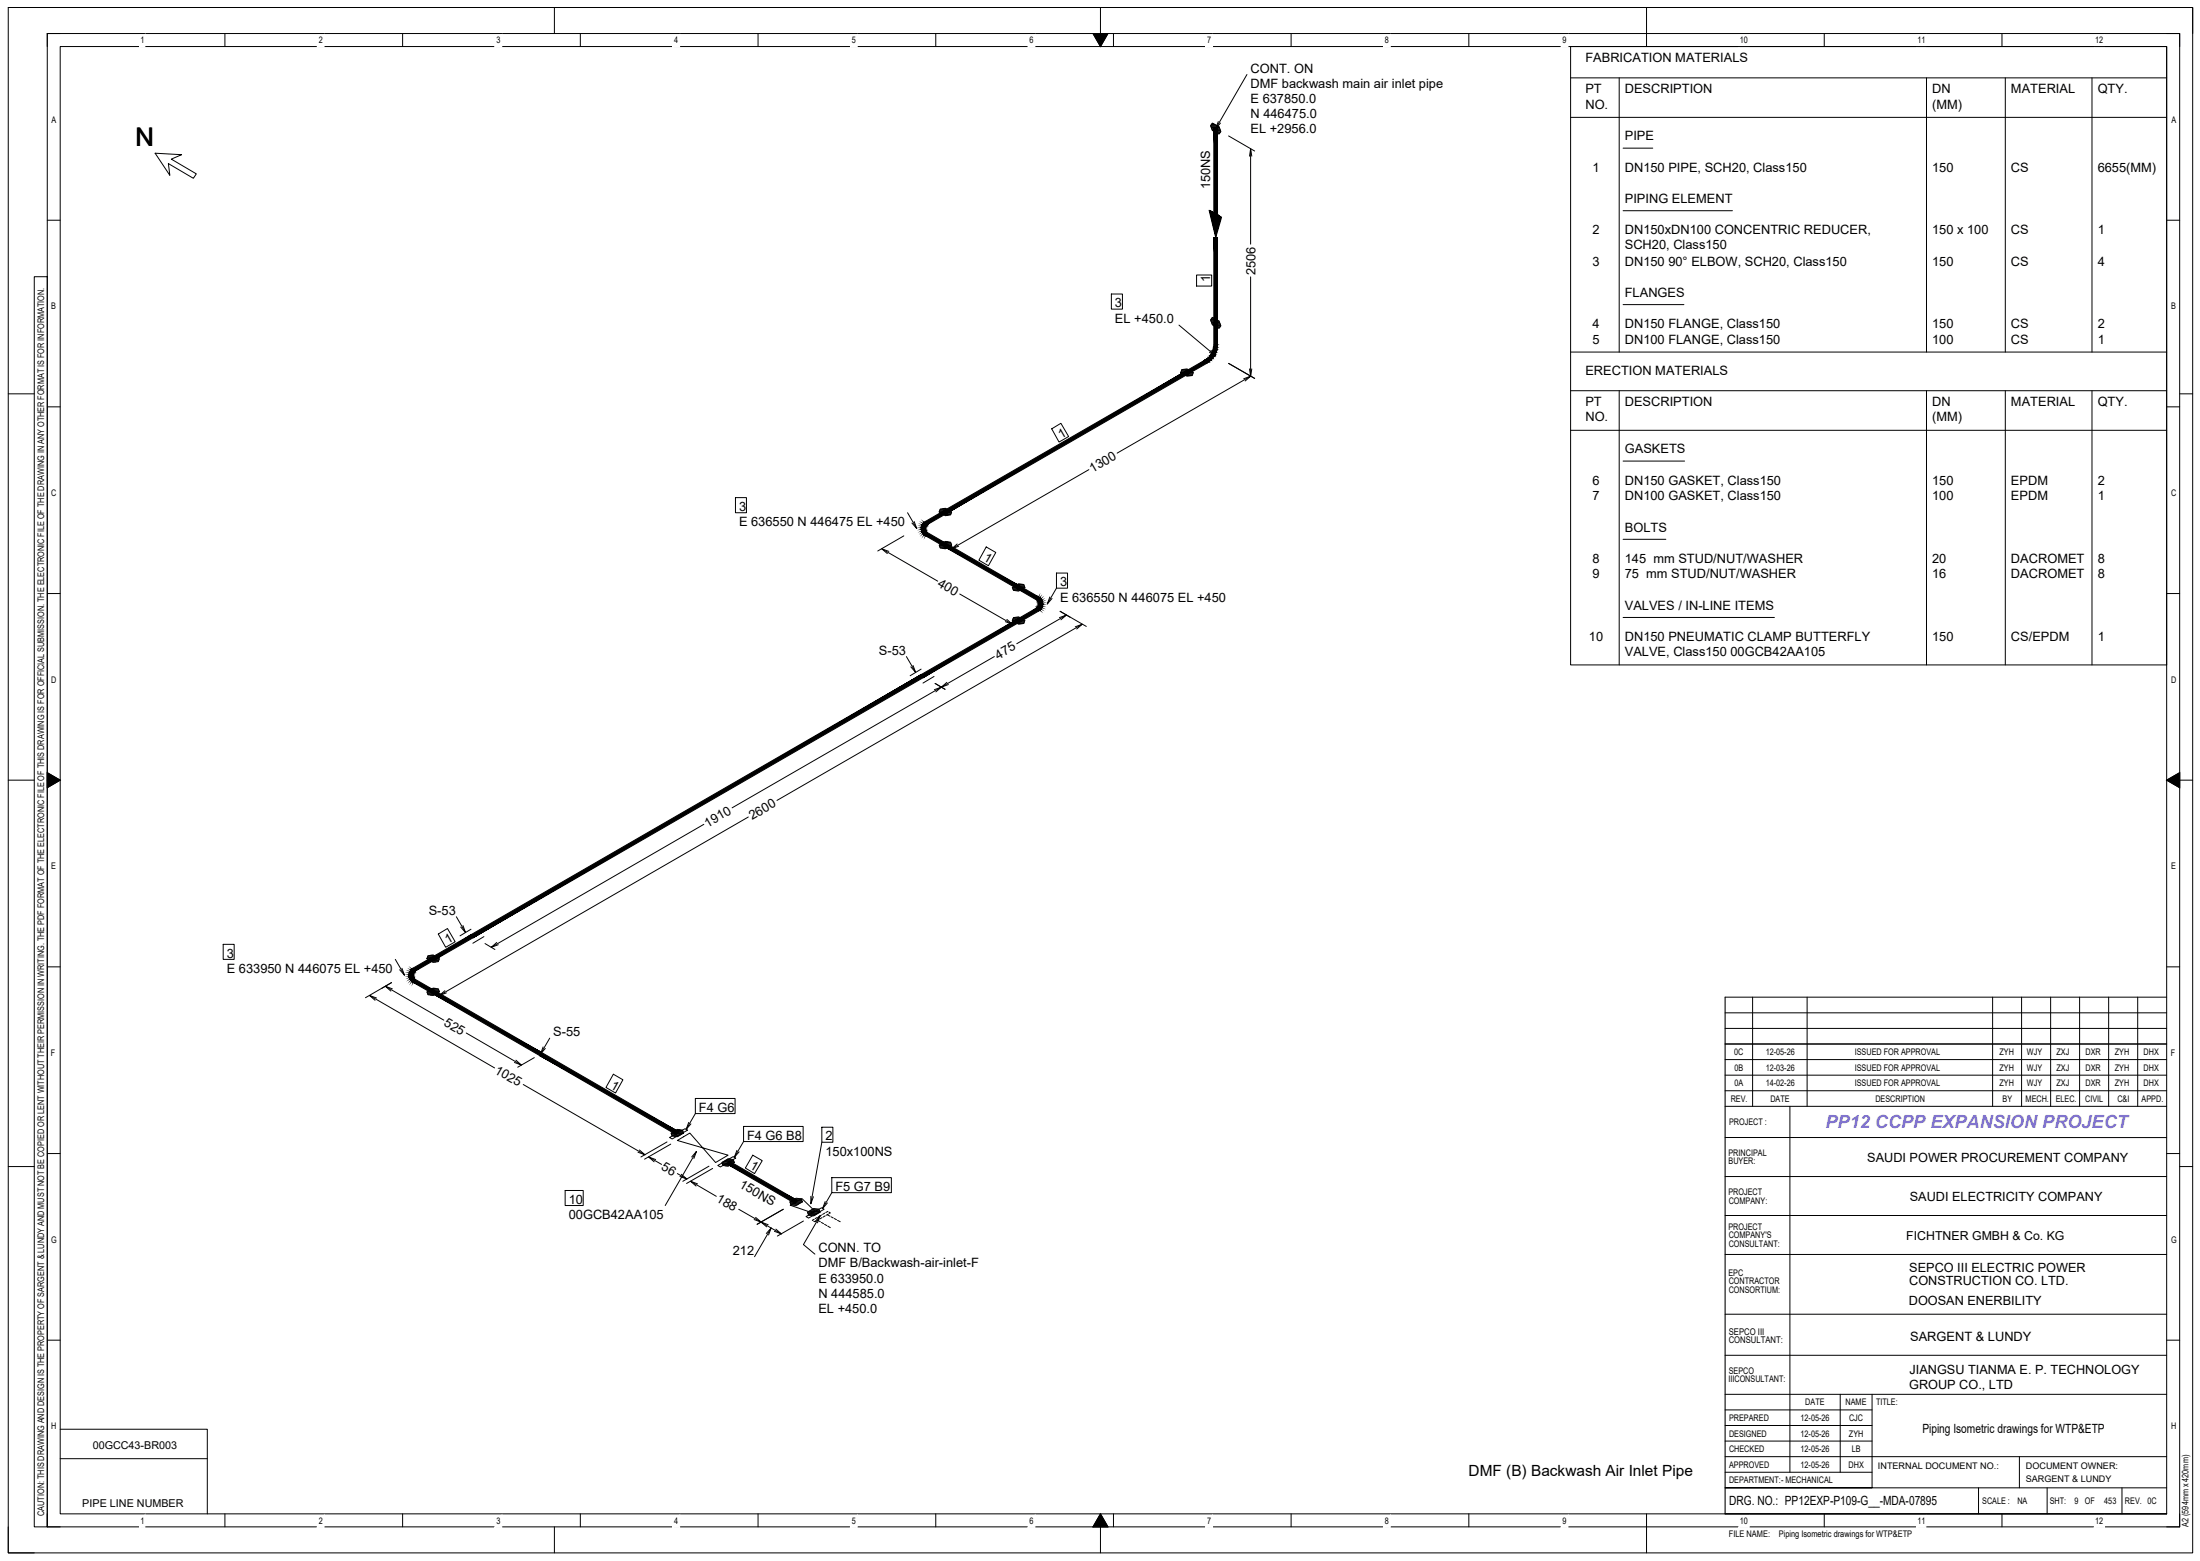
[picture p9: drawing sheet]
<svg xmlns="http://www.w3.org/2000/svg" width="598mm" height="424mm" viewBox="0 0 598 424" stroke-linecap="round" stroke-linejoin="round" font-family="sans-serif">
<!-- layer: G-ANNO-TTLB -->
<g fill="none" stroke="#000" stroke-width=".27">
<path d="M12.8 9.1h579.6v405.7h-579.6zM12.8 9.1v3.5M12.8 9.1h3.6M16.4 12.6h572.5v398.6h-572.5zM61.1 9.1v3.5M109.4 9.1v3.5M150.7 2v7.1M157.7 9.1v3.5M206 9.1v3.5M254.3 9.1v3.5M297.1 9.1h4l-2 3.5zM299.1 2v10.6"/>
<path d="M302.6 9.1v3.5M350.9 9.1v3.5M399.2 9.1v3.5M447.5 2v10.6M495.8 9.1v3.5M544.1 9.1v3.5M588.9 2h7.1v7.1M588.9 9.1h3.5v3.5M12.8 59.8h3.6M588.9 59.8h3.5M9.3 75.2h3.5v339.6h-3.5zM2.2 107h7.1"/>
<path d="M12.8 110.5h3.6M588.9 110.5h3.5M592.4 107h3.6M12.8 161.2h3.6M588.9 161.2h3.5M2.2 211.9h7.1M12.8 209.9l3.6 2-3.6 2.1zM12.8 211.9h3.6M588.9 211.9l3.5-2v4.1zM588.9 211.9h7.1M12.8 262.6h3.6M468.9 279.4h120"/>
<path d="M468.9 275.1h120M468.9 270.9h120M476.4 270.9v29.6M491.2 270.9v29.6M541.6 270.9v29.6M549.5 270.9v29.6M557.4 270.9v29.6M565.2 270.9v29.6M573.1 270.9v29.6M581 270.9v29.6M588.9 262.6h3.5M468.9 292.1h120"/>
<path d="M468.9 296.3h120M468.9 287.8h120M468.9 283.6h120M2.2 316.9h7.1M12.8 313.4h3.6M468.9 300.5h120M468.9 309h120M468.9 319.6h120M486.5 300.5v99.4M588.9 313.4h3.5M592.4 316.9h3.6M468.9 330.2h120"/>
<path d="M468.9 340.8h120M468.9 357h120M12.8 364.1h3.6M468.9 378.8h120M468.9 368.2h120M500.2 378.8v21.1M508.8 378.8v25.4h-39.9h120M588.9 364.1h3.5M468.9 395.7h120M468.9 387.2h39.9M468.9 391.5h39.9M468.9 383h39.9"/>
<path d="M468.9 399.9h39.9M548.9 395.7v8.5M2.2 414.8v7h7.1M12.8 411.2v3.6h3.6M61.1 411.2v3.6M109.4 411.2v3.6M150.7 414.8v7M157.7 411.2v3.6M206 411.2v3.6M254.3 411.2v3.6M299.1 411.2l2 3.6h-4zM299.1 411.2v10.6"/>
<path d="M302.6 411.2v3.6M350.9 411.2v3.6M399.2 411.2v3.6M447.5 411.2v10.6M468.9 411.2h120M495.8 411.2v3.6M537.8 404.2v7M544.1 411.2v3.6M556.4 404.2v7M576.7 404.2v7M592.4 411.2v3.6h-3.5"/>
</g>
<!-- layer: G-ANNO-BRDR -->
<path d="M2.2 2h593.8v419.8h-593.8z" fill="none" stroke="#000" stroke-width=".27"/>
<!-- layer: G-ANNO-TTLB -->
<path d="M468.9 270.9v140.3" fill="none" stroke="#000" stroke-width=".3"/>
<path d="M297.1 9.1h4l-2 3.5zM12.8 209.9l3.6 2-3.6 2.1zM588.9 211.9l3.5-2v4.1zM299.1 411.2l2 3.6h-4z" fill="#000" stroke="#000" stroke-width=".27"/>
<g fill="#fff" stroke="#fff" stroke-width=".27">
<path d="M38 411.7v3.2l1.4-3.2zM39.4 411.7v3.2h-1.4z"/>
<path d="M86.3 411.7v3.2l1.8-3.2zM88.1 411.7v3.2h-1.8z"/>
<path d="M134.6 411.7v3.2l1.8-3.2zM136.4 411.7v3.2h-1.8z"/>
<path d="M182.9 411.7v3.2l1.8-3.2zM184.7 411.7v3.2h-1.8z"/>
<path d="M231.2 411.7v3.2l1.8-3.2zM233 411.7v3.2h-1.8z"/>
<path d="M279.5 411.7v3.2l1.8-3.2zM281.3 411.7v3.2h-1.8z"/>
<path d="M327.8 411.7v3.2l1.8-3.2zM329.6 411.7v3.2h-1.8z"/>
<path d="M376.1 411.7v3.2l1.8-3.2zM377.9 411.7v3.2h-1.8z"/>
<path d="M424.3 411.7v3.2l1.9-3.2zM426.2 411.7v3.2h-1.9z"/>
<path d="M472.7 411.7v3.2l2.7-3.2zM475.4 411.7v3.2h-2.7z"/>
<path d="M521 411.7v3.2l2.5-3.2zM523.5 411.7v3.2h-2.5z"/>
<path d="M569.3 411.7v3.2l2.7-3.2zM572 411.7v3.2h-2.7z"/>
<path d="M589.8 386v3.3l2-3.3zM591.8 386v3.3h-2z"/>
<path d="M589.8 335.3v3.3l2.2-3.3zM592 335.3v3.3h-2.2z"/>
<path d="M589.8 284.6v3.3l1.8-3.3zM591.6 284.6v3.3h-1.8z"/>
<path d="M589.8 233.9v3.2l1.9-3.2zM591.7 233.9v3.2h-1.9z"/>
<path d="M589.8 183.2v3.2l2-3.2zM591.8 183.2v3.2h-2z"/>
<path d="M589.8 132.5v3.2l2.1-3.2zM591.9 132.5v3.2h-2.1z"/>
<path d="M589.8 81.8v3.2l1.9-3.2zM591.7 81.8v3.2h-1.9z"/>
<path d="M589.8 31.1v3.2l2.2-3.2zM592 31.1v3.2h-2.2z"/>
<path d="M38 9.6v3.2l1.4-3.2zM39.4 9.6v3.2h-1.4z"/>
<path d="M86.3 9.6v3.2l1.8-3.2zM88.1 9.6v3.2h-1.8z"/>
<path d="M134.6 9.6v3.2l1.8-3.2zM136.4 9.6v3.2h-1.8z"/>
<path d="M182.9 9.6v3.2l1.8-3.2zM184.7 9.6v3.2h-1.8z"/>
<path d="M231.2 9.6v3.2l1.8-3.2zM233 9.6v3.2h-1.8z"/>
<path d="M279.5 9.6v3.2l1.8-3.2zM281.3 9.6v3.2h-1.8z"/>
<path d="M327.8 9.6v3.2l1.8-3.2zM329.6 9.6v3.2h-1.8z"/>
<path d="M376.1 9.6v3.2l1.8-3.2zM377.9 9.6v3.2h-1.8z"/>
<path d="M424.3 9.6v3.2l1.9-3.2zM426.2 9.6v3.2h-1.9z"/>
<path d="M472.7 9.6v3.2l2.7-3.2zM475.4 9.6v3.2h-2.7z"/>
<path d="M521 9.6v3.2l2.5-3.2zM523.5 9.6v3.2h-2.5z"/>
<path d="M569.3 9.6v3.2l2.7-3.2zM572 9.6v3.2h-2.7z"/>
<path d="M13.6 386v3.3l2-3.3zM15.6 386v3.3h-2z"/>
<path d="M13.6 335.3v3.3l2.2-3.3zM15.8 335.3v3.3h-2.2z"/>
<path d="M13.6 284.6v3.3l1.8-3.3zM15.4 284.6v3.3h-1.8z"/>
<path d="M13.6 233.9v3.2l1.9-3.2zM15.5 233.9v3.2h-1.9z"/>
<path d="M13.6 183.2v3.2l2-3.2zM15.6 183.2v3.2h-2z"/>
<path d="M13.6 132.5v3.2l2.1-3.2zM15.7 132.5v3.2h-2.1z"/>
<path d="M13.6 81.8v3.2l1.9-3.2zM15.5 81.8v3.2h-1.9z"/>
<path d="M13.6 31.1v3.2l2.2-3.2zM15.8 31.1v3.2h-2.2z"/>
</g>
<!-- layer: GT_1 -->
<g fill="none" stroke="#000" stroke-width=".27">
<path d="M426.9 12.6h162v168h-162zM329.1 34.2h1.9M329.1 34h1.5M329.1 34.4h2.2M329.2 34.6h2.2M329.2 33.8h1M329.3 34.8h2.2M329.4 35h2.2M329.4 33.6h.5M329.5 35.2h2.1M329.5 33.4l1.8 1 .5 1.3-.5 .7-1.8-1-.5-1.3zM329.5 35.4h2.2"/>
<path d="M329.9 35.6h1.9M330.2 35.8h1.6M330.6 36h1M331 36.2h.5M331.1 33l-.7 1.9 1.3-1.5M333.9 36.9l7.1 4.1M338.9 20.2l-8.5 14.7M426.9 21.2h162M426.9 31.9h162M440.1 21.2v74.4M523.6 21.2v74.4M545 21.2v74.4"/>
<path d="M568.6 21.2v74.4M42.2 41.6l7.2 .4-2.8 1.2 6.8 4-.8 1.2-6.8-4 .4 3.2zM330.4 58.1l-1.8-1 1.8 7.4 1.6-5.5-3.2-1.8 1.6 6.7 1.4-5-2.7-1.6 1.3 5.9 1.2-4.4-2.3-1.3 1.1 5.1 1-3.9-1.9-1.1 .9 4.4 .8-3.5-1.5-.8 .7 3.7 .6-3-1-.6 .4 3 .3-2.5-.5-.3 .2 2.2 .1-2-.1 6.3M339.6 42.4l.3-2 .3 2M339.9 40.4v25.9M441.2 40.2h8M441.2 57.2h29.7M302.1 79.9h3v4.1h-3zM325.2 74.7h4.1v3h-4.1zM339.9 75.2v27l-36.3 20.9M320.4 88.3l10 8.4M329.1 87h1.9"/>
<path d="M329.1 86.8h1.5M329.1 95.2l1.3 1.5-1.7-1M329.1 87.2h2.2M329.2 87.4h2.2M329.2 86.6h1M329.3 87.6h2.2M329.4 87.8h2.2M329.4 86.4h.5M329.5 88h2.1M329.5 86.2l1.8 1 .5 1.3-.5 .7-1.8-1-.5-1.3zM329.5 88.2h2.2M329.9 88.4h1.9"/>
<path d="M330.2 88.6h1.6M330.6 88.8h1M331 89h.5M333.9 98.7l7.1 4.1M426.9 95.6h162M441.2 82.7h16.5M285.9 116.5l2.5-1.5 2 3.6-2.6 1.5zM320.9 101.2h3.4M321 101h3M321.1 100.8h2.6M321.2 100.6h2.1M321.2 100.4l1.4-.2 1.7 1-.3 .8-1.4 .2-1.7-1z"/>
<path d="M321.2 100.4h1.8M321.3 101.4h3M321.6 101.6h2.6M321.9 101.8h2.2M322.3 102h1.7M338 102.9l1.9-.7-1.5 1.3M339.6 100.2l.3 2 .3-2M426.9 106.1h162M426.9 116.9h162M440.1 106.1v74.5M523.6 106.1v74.5M545 106.1v74.5"/>
<path d="M568.6 106.1v74.5M199.9 135.2h3v4.1h-3zM246.7 139.3l2.5 4.3M255.3 139h3.2M255.4 138.8h2.7M255.4 139.2h3.2M255.5 138.6h2.3M255.5 138.4h2M255.6 138.3l1.4-.2 1.7 1-.3 .8-1.4 .2-1.7-1zM255.8 139.4h2.8M256.1 139.6h2.4M256.3 138.2h.8"/>
<path d="M256.5 139.8h1.9M256.8 140h.9M296 127.6l-37.3 21.5M441.2 125.3h16.7M239.7 149.1l15.2 8.8M241.6 149.8l-1.9-.7 1.5 1.3M245.7 145.6l-7.1 4.1M248.5 141.7l.7 1.9-1.3-1.5M252.7 145.6l7.1 4.1M255.3 148.1l1.7-1 1.4 .2 .3 .8-1.7 1-1.4-.2zM255.3 148.2h3.2M255.4 148.4h2.7"/>
<path d="M255.4 148h3.2M255.5 148.6h2.3M255.5 148.8h2M255.8 147.8h2.8M256.1 147.6h2.4M256.3 149h.8M256.5 147.4h1.9M256.8 147.2h.9M260.2 147.8l-1.5 1.3 1.9-.7M268.1 148.6l2.6 1.5-2.1 3.6-2.5-1.5zM275.1 159.6l1.8-1 1.4 .2 .3 .8-1.7 1-1.4-.2zM275.1 159.6h3.5"/>
<path d="M275.2 159.8h3M275.3 160h2.6M275.5 159.4h3M275.8 159.2h2.6M276.2 159h2.1M276.5 158.8h1.8M287.1 155.7h3.1v4.1h-3.1zM287.1 159.8l-2.5 4.3M441.2 146.5h11.6M246.4 178.4l2.5 4.3M260.9 161.4l14.2 8.2M270.3 178.4l-71.3 41"/>
<path d="M273.7 168.3l1.4 1.3-1.8-.7M275.1 168.6h3.5M275.2 168.4h3M275.3 168.2h2.6M275.4 160.2h2.1M275.4 168h2.1M275.5 167.8l1.4-.2 1.7 1-.3 .8-1.4 .2-1.8-1zM275.5 160.4h1.7M275.5 167.8h1.7M275.5 168.8h3M275.8 169h2.6M276.2 169.2h2.1"/>
<path d="M276.5 169.4h1.8M281.2 166.1l-7.2 4.1M285.3 162.2l-.7 1.9 1.3-1.5M288 167.8l1.9-.7-1.5 1.3M289.9 167.1l-13.5 7.8M290.9 167.7l-2.8-1.6 7.2 4.1M292.2 170.3l2-.7-1.5 1.3M294.2 169.6l-83 47.8M441.2 167.7h41.1M248.2 180.8l.7 1.9-1.3-1.5M250.4 181.8l-3 1.8M253.9 183.8l-3 1.8"/>
<path d="M254 187.4l1.9-.7-1.5 1.2M254.2 185.7l2.7 1.5M257.4 185.4l-1.5 1.3 1.9-.7M191.3 223.9l-57.8 33.4M203.4 221.9l-84 48.5M60.7 256.5h2.9v4.1h-2.9zM116.2 259.9h2.4M116.3 259.7h1.9M116.3 259.6l1.4-.2 1.7 1-.3 .8-1.4 .2-1.7-1zM117 259.5h.9M119.1 253.7l2.5-1.5 2.1 3.6-2.6 1.5zM124 249l2.5 4.3"/>
<path d="M125.8 251.4l.7 1.9-1.3-1.5M128 252.4l-3 1.8M131.5 254.4l-3 1.8M131.8 256.3l2.7 1.6M135 256l-1.5 1.3 1.9-.7M100.4 270.4l34 19.7M102.3 271.1l-1.9-.7 1.5 1.3M103.7 268.5l2.7-1.6-7.1 4.1M104.7 267.9l15.9 9.2M106.6 268.6l-1.9-.7 1.5 1.3M107.4 260.6l2.5 4.3M109.2 263l.7 1.9-1.3-1.5"/>
<path d="M113.4 266.9l7.1 4.1M116 269.4l1.7-1 1.4 .2 .3 .8-1.7 1-1.4-.2zM116.1 260.3h3.2M116.1 269.5h3.2M116.1 260.1h2.8M116.1 269.7h2.8M116.2 260.5h3.2M116.2 269.3h3.2M116.2 269.9h2.4M116.3 270.1h1.9M116.5 260.7h2.8M116.5 269.1h2.8"/>
<path d="M116.9 260.9h2.3M116.9 268.9h2.3M117 270.3h.9M117.2 261.1h2M117.2 268.7h2M117.6 261.3h.8M117.6 268.5h.8M120.9 269.1l-1.5 1.3 1.9-.7M126.7 280.6l15 8.7M140.2 288l1.5 1.3-1.9-.7M142.2 294.6l33.1 19.1M145.2 287.3l-4.5 2.6"/>
<path d="M147.6 284.4l-.7 1.9 1.3-1.5M149.4 282l-2.5 4.3M166.7 291.8l2.6 1.5-2 3.6-2.6-1.5zM189 298.4h10.8v4.1h-10.8zM173.8 312.4l1.5 1.3-1.9-.7M176.3 314.3l3.5 2M178.2 315l-1.9-.7 1.5 1.3M181.3 310.2l-7.1 4.1M182 309l4.2-2.4 .7 .4-4.2 2.4zM182.3 310.8l-7.1 4.1M182.4 307.8l1.7-1 1.4 .2 .3 .8-1.7 1-1.4-.2zM182.4 307.9h3.2"/>
<path d="M182.5 308.1h2.8M182.6 307.7h3.2M182.6 308.3h2.4M182.7 308.5h1.9M182.9 307.5h2.8M183.2 307.3h2.4M183.4 308.7h.9M183.6 307.1h1.9M183.9 306.9h.9M184.1 309.8l3.4-2 7 8 3.4-2zM184.1 318.8l2.6 1.5M185.2 319l1.5 1.3-1.9-.7"/>
<path d="M187.2 304.9l-.7 1.9 1.3-1.5M188 314.3l1.3-1.5-.7 1.9M189 302.5l-2.5 4.3M189.3 312.8l-8.5 14.7M192.7 316.8l-7.1 4.1M193.7 317.4l-7.1 4.1M195.1 316.6l4.2-2.4 .7 .4-4.2 2.4zM196.2 315.8l1.7-1 1.4 .2 .3 .8-1.7 1-1.4-.2zM196.2 315.9h3.2M196.3 316.1h2.8M196.4 315.7h3.2M196.4 316.3h2.3"/>
<path d="M196.4 316.5h2M196.7 315.5h2.8M197 315.3h2.4M197.2 316.7h.9M197.4 315.1h1.9M197.7 314.9h.9M200.3 312.5l-.7 1.9 1.3-1.5M202.1 306h16.2v4.1h-16.2zM202.1 310.1l-2.5 4.3M204.6 313.8l2.6 1.5-2.1 3.5-2.5-1.5zM223.4 306.2h3v4.1h-3zM223.4 310.3l-3 16.7"/>
<path d="M226.1 319.9h16.2v4.1h-16.2zM153.6 323.4h4.9v4.1h-4.9zM187.7 320.9l7 4.1M189.6 321.6l-1.9-.7 1.5 1.3M200.8 328.5l8.8 5.1M205.4 330.7l1.5 1.3-1.9-.7M208.3 335.1l1.3-1.5-.7 1.9M208.8 332.7l-1.9-.7 1.5 1.3M209.6 333.6l2.8 1.6M209.6 333.6l-4.5 7.8M210.9 333.9l1.5 1.3-1.9-.7M212.9 328.5l-7.1 4.1"/>
<path d="M214.7 326.5l1.7-1 1.4 .2 .3 .8-1.7 1-1.4-.2zM214.7 326.5h3.4M214.8 326.7h2.9M214.8 327.4l3.2-1.8 3.6 3.5-.7 .4zM214.8 326.9h2.6M214.9 327.1h2.2M215 327.3h1.7M215 326.3h3M215.4 326.1h2.5M215.7 325.9h2.1M216 325.7h1.8M218.4 331.7l-7.1 4.1"/>
<path d="M219.1 330.5l4.2-2.4 .7 .4-4.2 2.4zM219.5 329.3l1.7-1 1.4 .2 .3 .8-1.7 1-1.4-.2zM219.5 329.3h3.4M219.6 329.5h2.9M219.6 329.7h2.6M219.7 329.9h2.2M219.8 330.1h1.7M219.8 329.1h3M220.2 328.9h2.5M220.4 325v2l.7-1.9M220.5 328.7h2.2M220.8 328.5h1.8"/>
<path d="M221.1 331.7l.4 .2 .2-.1M221.3 331.2l-.5 .3M221.6 331.8l1.3-1.5-.7 1.9M222.2 330.7l-.6 .3M222.3 331.5l.7 .4M222.6 331.3l-.6 .3M222.9 330.3l-4.5 7.8 3.1 2.6M222.9 330.3l-.4 .2M223.3 332.1l.5 .3M223.3 330.1l-.4 .2M223.4 330.8l-.5 .3M224.1 332.6l.6 .3"/>
<path d="M224.2 329.6l-.6 .3M224.3 326.4l-.7 1.9 1.3-1.5M224.3 330.3l-.6 .3M224.9 330l.7 .4M225 333.1l.7 .4M225 329.1l-.5 .3M225.2 329.8l-.6 .3M225.3 329.3l.4 .2-.2 .1M225.9 330.5l.6 .4M226.1 324l-2.5 4.3M226.8 331l.6 .3M227.6 331.5l.8 .4"/>
</g>
<g fill="#000" stroke="#000" stroke-width=".27">
<path d="M329.9 34.9l1 23.2v-23.2zM329.9 34.9l1 23.2h-1z"/>
<path d="M329.9 64.5l1 23.2v-23.2zM329.9 64.5l1 23.2h-1z"/>
<path d="M327.6 97.8l1 .5-.5 .3zM327.6 97.8l1 .5-.6-.8zM328 97.5l1.1 .3-.5 .5zM328 97.5l1.1 .3-.6-.7zM328.5 97.1l1.1 .3-.5 .4zM328.8 96.7l-.3 .4 1.1 .3zM328.8 96.7l1.2 .1-.4 .6zM329.2 96.3l-.4 .4 1.2 .1zM329.2 96.3h1.1l-.3 .5zM329.4 95.8l-.2 .5h1.1zM329.4 95.8l1.2-.1-.3 .6zM329.6 95.3l-.2 .5 1.2-.1zM329.6 95.3l1.2-.3-.2 .7zM329.8 94.8l-.2 .5 1.2-.3zM329.8 94.8l1.1-.4-.1 .6zM329.9 94.2l-.1 .6 1.1-.4zM329.9 94.2l1-.5v.7zM329.9 93.7v.5l1-.5z"/>
<path d="M322.9 101.6l5.2-3-.5-.8zM322.4 100.8l5.2-3-4.7 3.8z"/>
<path d="M329.9 87.7l1 6v-6zM329.9 87.7l1 6h-1z"/>
<path d="M257.2 139.5l65.7-37.9-.5-.8zM256.7 138.6l65.7-37.8-65.2 38.7z"/>
<path d="M252 142.5l5.2-3-.5-.9zM251.5 141.7l5.2-3.1-4.7 3.9z"/>
<path d="M251.2 141.9l.3-.2 .5 .8zM251.2 141.9l.6 .7 .2-.1zM251.2 141.9l.6 .7-.9-.4zM250.9 142.2l.8 .6 .1-.2zM250.9 142.2l.8 .6-1-.2zM250.7 142.6l.8 .4 .2-.2zM250.7 142.6l.8 .4-1-.1zM250.5 142.9l1 .3v-.2zM250.5 142.9l1 .3-1.1 .2zM250.4 143.4l1 .1 .1-.3zM250.4 143.4l1 .1-1 .3zM250.4 143.8l1-.1v-.2zM250.4 143.8l1-.1-.9 .5zM250.5 144.2l1-.3-.1-.2zM250.5 144.2l1-.3-.8 .7zM250.7 144.6l.8-.4v-.3zM250.7 144.6l.8-.4-.6 .8zM251.5 144.2l-.6 .8 .8-.7zM250.9 145l.8-.7-.5 1zM251.7 144.3l-.5 1 .6-.8zM251.8 144.5l-.3 1-.3-.2zM251.8 144.5l-.3 1 .5-.9z"/>
<path d="M252 144.6l-.5 .9 5.7 2.1zM251.5 145.5l5.7 2.1-.5 .9z"/>
<path d="M257.2 147.6l-.5 .9 20.4 10.6zM256.7 148.5l20.4 10.6-.5 .9z"/>
<path d="M277.1 159.1l-.5 .9 5.7 2.1zM276.6 160l5.7 2.1-.5 .9z"/>
<path d="M250.9 184.1l26.2-15.1-.5-.9zM250.4 183.2l26.2-15.1-25.7 16z"/>
<path d="M281.8 165.1l.8 .7-.3 .2zM281.8 165.1l.8 .7-.6-.8zM282 165l.9 .4-.3 .4zM282 165l.9 .4-.7-.6zM282.2 164.8l1 .3-.3 .3zM282.3 164.6l-.1 .2 1 .3zM282.3 164.6l1 .1-.1 .4zM282.4 164.4l-.1 .2 1 .1zM282.4 164.4l1-.1-.1 .4zM282.4 164.2v.2l1-.1zM282.4 164.2l1-.3v.4zM282.4 163.9v.3l1-.3zM282.4 163.9l.9-.5 .1 .5zM282.4 163.7v.2l.9-.5zM282.4 163.7l.8-.6 .1 .3zM282.3 163.5l.1 .2 .8-.6zM282.9 162.7l.3 .4-.9 .4zM282.2 163.3l.1 .2 .6-.8zM282.6 162.4l.3 .3-.7 .6zM282.6 162.4l-.6 .7 .2 .2zM282.3 162.1l.3 .3-.6 .7zM282.3 162.1l-.5 .9 .2 .1z"/>
<path d="M277.1 169l5.2-3-.5-.9zM276.6 168.1l5.2-3-4.7 3.9z"/>
<path d="M128.6 254.7l122.3-70.6-.5-.9zM128.1 253.9l122.3-70.7-121.8 71.5z"/>
<path d="M118 260.8l10.6-6.1-.5-.8zM117.5 260l10.6-6.1-10.1 6.9z"/>
<path d="M111.9 263.2l.4-.2 .5 .8zM111.9 263.2l.7 .8 .2-.2zM111.9 263.2l.7 .8-.9-.5zM111.7 263.5l.7 .7 .2-.2zM111.7 263.5l.7 .7-1-.3zM111.4 263.9l.9 .5 .1-.2zM111.4 263.9l.9 .5-1-.1zM111.3 264.3l.9 .3 .1-.2zM111.3 264.3l.9 .3-1 .1zM111.2 264.7l1 .1v-.2zM111.2 264.7l1 .1-1 .3zM111.2 265.1l1-.1v-.2zM111.2 265.1l1-.1-.9 .5zM111.3 265.5l.9-.2v-.3zM111.3 265.5l.9-.2-.8 .6zM111.4 265.9l.9-.4-.1-.2zM111.4 265.9l.9-.4-.6 .8zM112.3 265.5l-.6 .8 .7-.6zM111.7 266.3l.7-.6-.5 .9zM112.4 265.7l-.5 .9 .7-.8zM112.6 265.8l-.3 1.1-.4-.3zM112.6 265.8l-.3 1.1 .5-.9z"/>
<path d="M112.8 266l-.5 .9 5.7 2.1zM112.3 266.9l5.7 2.1-.5 .8z"/>
<path d="M112.8 263.8l5.2-3-.5-.8zM112.3 263l5.2-3-4.7 3.8z"/>
<path d="M118 269l-.5 .8 29.7 16.1zM117.5 269.8l29.7 16.1-.5 .8z"/>
<path d="M147.2 285.9l-.5 .8 37.6 20.7zM146.7 286.7l37.6 20.7-.4 .8z"/>
<path d="M198.1 315.4l-.5 .8 19 9.9zM197.6 316.2l19 9.9-.5 .8z"/>
</g>
<!-- layer: 0 -->
<path d="M16.4 388.2h39.9v23M16.4 396.2h39.9" fill="none" stroke="#000" stroke-width=".27"/>
<text font-size="7" x="36.9" y="39.6">N</text>
<text font-size="4.9" fill="#8470ff" x="496.2" y="306.5">PP12 CCPP EXPANSION PROJECT</text>
<text font-size="4.2" x="399.2" y="401">DMF (B) Backwash Air Inlet Pipe</text>
<g font-size="3.5">
<text x="430.9" y="16.9">FABRICATION MATERIALS</text>
<text x="339.9" y="19.7">CONT. ON</text>
<text x="339.9" y="23.8">DMF backwash main air inlet pipe</text>
<text x="339.9" y="27.9">E 637850.0</text>
<text x="430.9" y="25.4">PT</text>
<text x="430.9" y="29.5">NO.</text>
<text x="441.6" y="25.4">DESCRIPTION</text>
<text x="525.2" y="25.4">DN</text>
<text x="525.2" y="29.5">(MM)</text>
<text x="546.6" y="25.4">MATERIAL</text>
<text x="570.1" y="25.4">QTY.</text>
<text x="339.9" y="32.1">N 446475.0</text>
<text x="339.9" y="36.2">EL +2956.0</text>
<text x="441.6" y="38.1">PIPE</text>
<text x="432.9" y="46.6">1</text>
<text x="441.6" y="46.6">DN150 PIPE, SCH20, Class150</text>
<text x="525.2" y="46.6">150</text>
<text x="546.6" y="46.6">CS</text>
<text x="570.1" y="46.6">6655(MM)</text>
<text x="328.9" y="51.4" transform="rotate(-90 328.9 51.4)">150NS</text>
<text x="441.6" y="55.1">PIPING ELEMENT</text>
<text x="432.9" y="63.6">2</text>
<text x="441.6" y="63.6">DN150xDN100 CONCENTRIC REDUCER,</text>
<text x="525.2" y="63.6">150 x 100</text>
<text x="546.6" y="63.6">CS</text>
<text x="570.1" y="63.6">1</text>
<text x="441.6" y="67.7">SCH20, Class150</text>
<text x="328.9" y="76.7" transform="rotate(-90 328.9 76.7)">1</text>
<text x="341.2" y="74.8" transform="rotate(-90 341.2 74.8)">2506</text>
<text x="432.9" y="72.1">3</text>
<text x="441.6" y="72.1">DN150 90° ELBOW, SCH20, Class150</text>
<text x="525.2" y="72.1">150</text>
<text x="546.6" y="72.1">CS</text>
<text x="570.1" y="72.1">4</text>
<text x="303" y="83.5">3</text>
<text x="441.6" y="80.6">FLANGES</text>
<text x="303" y="87.6">EL +450.0</text>
<text x="432.9" y="89.1">4</text>
<text x="441.6" y="89.1">DN150 FLANGE, Class150</text>
<text x="525.2" y="89.1">150</text>
<text x="546.6" y="89.1">CS</text>
<text x="570.1" y="89.1">2</text>
<text x="432.9" y="93.4">5</text>
<text x="441.6" y="93.4">DN100 FLANGE, Class150</text>
<text x="525.2" y="93.4">100</text>
<text x="546.6" y="93.4">CS</text>
<text x="570.1" y="93.4">1</text>
<text x="430.9" y="101.9">ERECTION MATERIALS</text>
<text x="430.9" y="110.4">PT</text>
<text x="441.6" y="110.4">DESCRIPTION</text>
<text x="525.2" y="110.4">DN</text>
<text x="546.6" y="110.4">MATERIAL</text>
<text x="570.1" y="110.4">QTY.</text>
<text x="288.5" y="119.2" transform="rotate(-30 288.5 119.2)">1</text>
<text x="430.9" y="114.5">NO.</text>
<text x="525.2" y="114.5">(MM)</text>
<text x="441.6" y="123.1">GASKETS</text>
<text x="296.9" y="128.4" transform="rotate(-30 296.9 128.4)">1300</text>
<text x="432.9" y="131.6">6</text>
<text x="441.6" y="131.6">DN150 GASKET, Class150</text>
<text x="525.2" y="131.6">150</text>
<text x="546.6" y="131.6">EPDM</text>
<text x="570.1" y="131.6">2</text>
<text x="432.9" y="135.9">7</text>
<text x="441.6" y="135.9">DN100 GASKET, Class150</text>
<text x="525.2" y="135.9">100</text>
<text x="546.6" y="135.9">EPDM</text>
<text x="570.1" y="135.9">1</text>
<text x="200.9" y="138.8">3</text>
<text x="200.9" y="142.9">E 636550 N 446475 EL +450</text>
<text x="441.6" y="144.4">BOLTS</text>
<text x="267.1" y="152.2" transform="rotate(30 267.1 152.2)">1</text>
<text x="432.9" y="152.9">8</text>
<text x="441.6" y="152.9">145 mm STUD/NUT/WASHER</text>
<text x="525.2" y="152.9">20</text>
<text x="546.6" y="152.9">DACROMET</text>
<text x="570.1" y="152.9">8</text>
<text x="254.6" y="159.2" transform="rotate(30 254.6 159.2)">400</text>
<text x="288.1" y="159.3">3</text>
<text x="432.9" y="157.1">9</text>
<text x="441.6" y="157.1">75 mm STUD/NUT/WASHER</text>
<text x="525.2" y="157.1">16</text>
<text x="546.6" y="157.1">DACROMET</text>
<text x="570.1" y="157.1">8</text>
<text x="288.1" y="163.4">E 636550 N 446075 EL +450</text>
<text x="441.6" y="165.6">VALVES / IN-LINE ITEMS</text>
<text x="238.9" y="177.9">S-53</text>
<text x="271.3" y="179.2" transform="rotate(-30 271.3 179.2)">475</text>
<text x="431.9" y="174.1">10</text>
<text x="441.6" y="174.1">DN150 PNEUMATIC CLAMP BUTTERFLY</text>
<text x="441.6" y="178.2">VALVE, Class150 00GCB42AA105</text>
<text x="525.2" y="174.1">150</text>
<text x="546.6" y="174.1">CS/EPDM</text>
<text x="570.1" y="174.1">1</text>
<text x="192.3" y="224.8" transform="rotate(-30 192.3 224.8)">1910</text>
<text x="204.4" y="222.8" transform="rotate(-30 204.4 222.8)">2600</text>
<text x="116.5" y="248.5">S-53</text>
<text x="121.7" y="256.4" transform="rotate(-30 121.7 256.4)">1</text>
<text x="61.6" y="260.1">3</text>
<text x="61.6" y="264.3">E 633950 N 446075 EL +450</text>
<text x="120.5" y="278.5" transform="rotate(30 120.5 278.5)">525</text>
<text x="150.4" y="281.5">S-55</text>
<text x="134.2" y="291.4" transform="rotate(30 134.2 291.4)">1025</text>
<text x="165.8" y="295.5" transform="rotate(30 165.8 295.5)">1</text>
<text x="190" y="302">F4 G6</text>
<text x="203.1" y="309.6">F4 G6 B8</text>
<text x="224.3" y="309.8">2</text>
<text x="179.6" y="317.6" transform="rotate(30 179.6 317.6)">56</text>
<text x="203.6" y="317.4" transform="rotate(30 203.6 317.4)">1</text>
<text x="224.3" y="314">150x100NS</text>
<text x="507.5" y="315.6">SAUDI POWER PROCUREMENT COMPANY</text>
<text x="200.7" y="322.4" transform="rotate(30 200.7 322.4)">150NS</text>
<text x="227.1" y="323.5">F5 G7 B9</text>
<text x="154.6" y="327">10</text>
<text x="194.5" y="326.3" transform="rotate(30 194.5 326.3)">188</text>
<text x="519.1" y="326.2">SAUDI ELECTRICITY COMPANY</text>
<text x="154.6" y="331.2">00GCB42AA105</text>
<text x="199.2" y="340.9">212</text>
<text x="222.4" y="340.2">CONN. TO</text>
<text x="222.4" y="344.3">DMF B/Backwash-air-inlet-F</text>
<text x="518.9" y="345.4">SEPCO III ELECTRIC POWER</text>
<text x="222.4" y="348.4">E 633950.0</text>
<text x="222.4" y="352.5">N 444585.0</text>
<text x="518.9" y="348.9">CONSTRUCTION CO. LTD.</text>
<text x="222.4" y="356.6">EL +450.0</text>
<text x="518.8" y="354.5">DOOSAN ENERBILITY</text>
<text x="519.2" y="364.4">SARGENT &amp; LUNDY</text>
<text x="518.9" y="377.4">GROUP CO., LTD</text>
<text x="519" y="373.2">JIANGSU TIANMA E. P. TECHNOLOGY</text>
<text x="522.5" y="389.4">Piping Isometric drawings for WTP&amp;ETP</text>
<text x="470" y="408.9">DRG. NO.: PP12EXP-P109-G__-MDA-07895</text>
</g>
<text font-size="3.4" x="518.1" y="336.8">FICHTNER GMBH &amp; Co. KG</text>
<g font-size="2.9">
<text x="25.2" y="393.6">00GCC43-BR003</text>
<text x="22.4" y="409.3">PIPE LINE NUMBER</text>
</g>
<g font-size="2.5">
<text x="38.2" y="11.8">1</text>
<text x="86.7" y="11.8">2</text>
<text x="134.9" y="11.8">3</text>
<text x="183.3" y="11.8">4</text>
<text x="231.5" y="11.8">5</text>
<text x="279.8" y="11.8">6</text>
<text x="328.1" y="11.8">7</text>
<text x="376.4" y="11.8">8</text>
<text x="424.7" y="11.8">9</text>
<text x="472.9" y="11.8">10</text>
<text x="521.2" y="11.8">11</text>
<text x="569.5" y="11.8">12</text>
<text x="14" y="33.3">A</text>
<text x="590.2" y="33.3">A</text>
<text x="13.9" y="84">B</text>
<text x="590.1" y="84">B</text>
<text x="13.9" y="134.7">C</text>
<text x="590.1" y="134.7">C</text>
<text x="13.9" y="185.4">D</text>
<text x="590.1" y="185.4">D</text>
<text x="13.9" y="236.1">E</text>
<text x="590.1" y="236.1">E</text>
<text x="13.8" y="286.8">F</text>
<text x="471.4" y="286.6">0C</text>
<text x="479.9" y="286.6">12-05-26</text>
<text x="504.1" y="286.6">ISSUED FOR APPROVAL</text>
<text x="543.5" y="286.6">ZYH</text>
<text x="550.9" y="286.6">WJY</text>
<text x="559" y="286.6">ZXJ</text>
<text x="566.9" y="286.6">DXR</text>
<text x="574.8" y="286.6">ZYH</text>
<text x="582.6" y="286.6">DHX</text>
<text x="590.1" y="286.8">F</text>
<text x="471.4" y="290.8">0B</text>
<text x="479.9" y="290.8">12-03-26</text>
<text x="504.1" y="290.8">ISSUED FOR APPROVAL</text>
<text x="543.5" y="290.8">ZYH</text>
<text x="550.9" y="290.8">WJY</text>
<text x="559" y="290.8">ZXJ</text>
<text x="566.9" y="290.8">DXR</text>
<text x="574.8" y="290.8">ZYH</text>
<text x="582.6" y="290.8">DHX</text>
<text x="470.4" y="299.4">REV.</text>
<text x="471.4" y="295.1">0A</text>
<text x="479.9" y="295.1">14-02-26</text>
<text x="481.2" y="299.4">DATE</text>
<text x="504.1" y="295.1">ISSUED FOR APPROVAL</text>
<text x="509.7" y="299.4">DESCRIPTION</text>
<text x="543.5" y="295.1">ZYH</text>
<text x="544.3" y="299.4">BY</text>
<text x="550.6" y="299.4">MECH.</text>
<text x="550.9" y="295.1">WJY</text>
<text x="558.7" y="299.4">ELEC.</text>
<text x="559" y="295.1">ZXJ</text>
<text x="566.7" y="299.4">CIVIL</text>
<text x="566.9" y="295.1">DXR</text>
<text x="574.8" y="295.1">ZYH</text>
<text x="575.5" y="299.4">C&amp;I</text>
<text x="582.1" y="299.4">APPD.</text>
<text x="582.6" y="295.1">DHX</text>
<text x="469.9" y="305.7">PROJECT :</text>
<text x="469.8" y="314">PRINCIPAL</text>
<text x="469.8" y="316.3">BUYER:</text>
<text x="469.8" y="324.6">PROJECT</text>
<text x="469.9" y="326.9">COMPANY:</text>
<text x="469.8" y="334.1">PROJECT</text>
<text x="13.9" y="337.5">G</text>
<text x="469.9" y="336.4">COMPANY'S</text>
<text x="469.9" y="338.7">CONSULTANT:</text>
<text x="590.1" y="337.5">G</text>
<text x="469.8" y="346.6">EPC</text>
<text x="469.9" y="348.9">CONTRACTOR</text>
<text x="469.9" y="351.2">CONSORTIUM:</text>
<text x="469.9" y="364.9">CONSULTANT:</text>
<text x="469.9" y="362.5">SEPCO III</text>
<text x="469.8" y="375.5">IIICONSULTANT:</text>
<text x="469.9" y="373.2">SEPCO</text>
<text x="490.7" y="381.7">DATE</text>
<text x="501.6" y="381.7">NAME</text>
<text x="509.9" y="381.7">TITLE:</text>
<text x="13.9" y="388.2">H</text>
<text x="469.9" y="386">PREPARED</text>
<text x="489.4" y="386">12-05-26</text>
<text x="502.6" y="386">CJC</text>
<text x="590.1" y="388.2">H</text>
<text x="469.9" y="390.2">DESIGNED</text>
<text x="469.9" y="394.5">CHECKED</text>
<text x="489.4" y="390.2">12-05-26</text>
<text x="489.4" y="394.5">12-05-26</text>
<text x="502.5" y="390.2">ZYH</text>
<text x="503.3" y="394.5">LB</text>
<text x="469.9" y="398.7">APPROVED</text>
<text x="489.4" y="398.7">12-05-26</text>
<text x="502.4" y="398.7">DHX</text>
<text x="510.4" y="399.2">INTERNAL DOCUMENT NO.:</text>
<text x="550.6" y="399.2">DOCUMENT OWNER:</text>
<text x="469.9" y="402.9">DEPARTMENT:- MECHANICAL</text>
<text x="550.6" y="402.6">SARGENT &amp; LUNDY</text>
<text x="12" y="411.8" transform="rotate(-90 12 411.8)">CAUTION: THIS DRAWING AND DESIGN IS THE PROPERTY OF SARGENT &amp; LUNDY AND MUST NOT BE COPIED OR LENT WITHOUT THEIR PERMISSION IN WRITING. THE PDF FORMAT OF THE ELECTRONIC FILE OF THIS DRAWING IS FOR OFFICIAL SUBMISSION. THE ELECTRONIC FILE OF THE DRAWING IN ANY OTHER FORMAT IS FOR INFORMATION.</text>
<text x="38.2" y="413.9">1</text>
<text x="86.7" y="413.9">2</text>
<text x="134.9" y="413.9">3</text>
<text x="183.3" y="413.9">4</text>
<text x="231.5" y="413.9">5</text>
<text x="279.8" y="413.9">6</text>
<text x="328.1" y="413.9">7</text>
<text x="376.4" y="413.9">8</text>
<text x="424.7" y="413.9">9</text>
<text x="472.9" y="413.9">10</text>
<text x="521.2" y="413.9">11</text>
<text x="538.8" y="408.5">SCALE :</text>
<text x="548.3" y="408.6">NA</text>
<text x="557.1" y="408.6">SHT:</text>
<text x="563.9" y="408.6">9 OF</text>
<text x="569.5" y="413.9">12</text>
<text x="571.9" y="408.6">453</text>
<text x="577.6" y="408.6">REV. 0C</text>
<text x="469.9" y="417.4">FILE NAME:</text>
<text x="483.5" y="417.4">Piping Isometric drawings for WTP&amp;ETP</text>
<text x="594.9" y="414.8" transform="rotate(-90 594.9 414.8)">A2 (594mm x 420mm)</text>
</g>
</svg>
